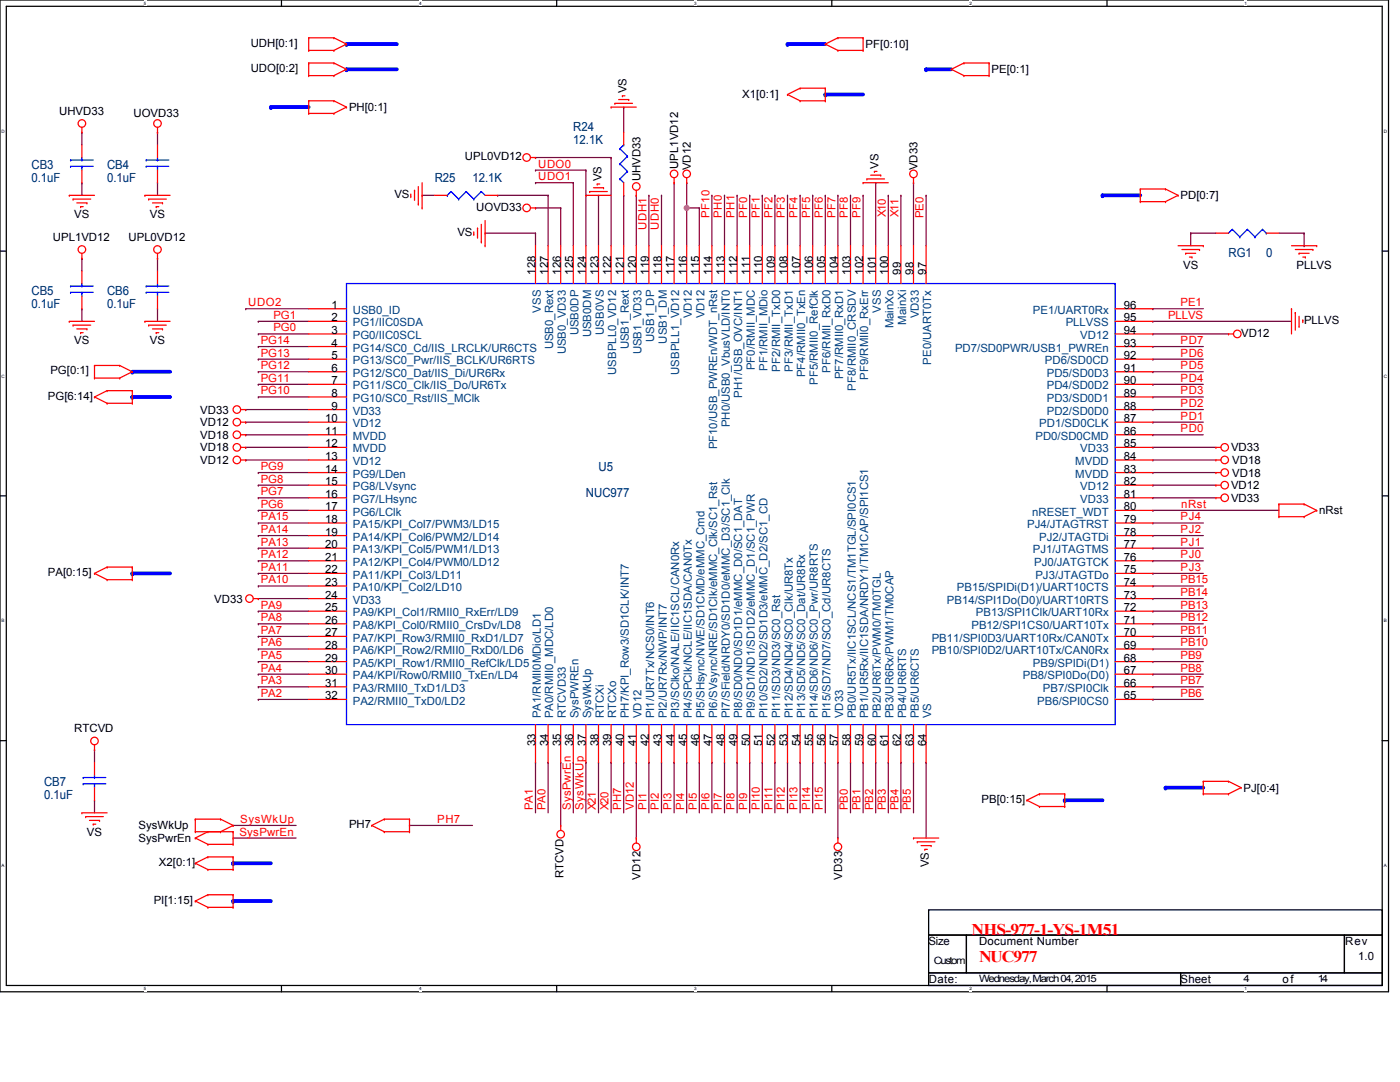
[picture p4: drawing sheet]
<svg xmlns="http://www.w3.org/2000/svg" width="279mm" height="216mm" viewBox="0 0 279 216" stroke-linecap="round" stroke-linejoin="round" font-family="sans-serif">
<path d="M0 0h277.1v197.9h-277.1zM1.3 1.3h274.5v195.3h-274.5z" fill="none" stroke="#000" stroke-width=".25"/>
<g fill="#fff">
<path d="M28.7 .1h.5v1h-.5z"/>
<path d="M28.7 196.8h.5v1h-.5z"/>
</g>
<path d="M56.2 0v1.3M56.2 196.6v1.3" fill="none" stroke="#000" stroke-width=".25"/>
<g fill="#fff">
<path d="M83.6 .1h.5v1h-.5z"/>
<path d="M83.6 196.8h.5v1h-.5z"/>
</g>
<path d="M111.1 0v1.3M111.1 196.6v1.3" fill="none" stroke="#000" stroke-width=".25"/>
<g fill="#fff">
<path d="M138.6 .1h.5v1h-.5z"/>
<path d="M138.6 196.8h.5v1h-.5z"/>
</g>
<path d="M166 0v1.3M166 196.6v1.3" fill="none" stroke="#000" stroke-width=".25"/>
<g fill="#fff">
<path d="M193.5 .1h.5v1h-.5z"/>
<path d="M193.5 196.8h.5v1h-.5z"/>
</g>
<path d="M220.9 0v1.3M220.9 196.6v1.3" fill="none" stroke="#000" stroke-width=".25"/>
<g fill="#fff">
<path d="M248.4 .1h.5v1h-.5z"/>
<path d="M248.4 196.8h.5v1h-.5z"/>
<path d="M.3 25.7h.7v1h-.7z"/>
<path d="M276.2 25.7h.6v1h-.6z"/>
<path d="M.3 74.5h.7v1h-.7z"/>
<path d="M276.2 74.5h.6v1h-.6z"/>
</g>
<path d="M0 50.1h1.3M275.8 50.1h1.3" fill="none" stroke="#000" stroke-width=".25"/>
<g fill="#fff">
<path d="M.3 123.4h.6v1h-.6z"/>
<path d="M276.2 123.4h.6v1h-.6z"/>
</g>
<path d="M0 98.9h1.3M275.8 98.9h1.3" fill="none" stroke="#000" stroke-width=".25"/>
<g fill="#fff">
<path d="M.3 172.2h.6v1h-.6z"/>
<path d="M276.2 172.2h.6v1h-.6z"/>
</g>
<path d="M0 147.8h1.3M275.8 147.8h1.3" fill="none" stroke="#000" stroke-width=".25"/>
<path d="M220 39h7.6" fill="none" stroke="#00f" stroke-width=".75"/>
<circle cx="220" cy="39" r=".37" fill="#00f"/>
<path d="M184.8 13.8h5.1" fill="none" stroke="#00f" stroke-width=".75"/>
<circle cx="184.8" cy="13.8" r=".37" fill="#00f"/>
<path d="M157.2 8.8h7.5" fill="none" stroke="#00f" stroke-width=".75"/>
<circle cx="157.2" cy="8.8" r=".37" fill="#00f"/>
<path d="M54.1 21.4h7.5" fill="none" stroke="#00f" stroke-width=".75"/>
<circle cx="54.1" cy="21.4" r=".37" fill="#00f"/>
<path d="M164.7 18.9h7.6" fill="none" stroke="#00f" stroke-width=".75"/>
<circle cx="164.7" cy="18.9" r=".37" fill="#00f"/>
<path d="M124.5 21.4h.1M124.5 21.4v5" fill="none" stroke="#800040" stroke-width=".25"/>
<path d="M69.2 8.8h10" fill="none" stroke="#00f" stroke-width=".75"/>
<circle cx="69.2" cy="8.8" r=".37" fill="#00f"/>
<path d="M69.2 13.8h10" fill="none" stroke="#00f" stroke-width=".75"/>
<circle cx="69.2" cy="13.8" r=".37" fill="#00f"/>
<path d="M46.5 172.3h7.6" fill="none" stroke="#00f" stroke-width=".75"/>
<circle cx="46.5" cy="172.3" r=".37" fill="#00f"/>
<path d="M46.5 179.8h7.6" fill="none" stroke="#00f" stroke-width=".75"/>
<circle cx="46.5" cy="179.8" r=".37" fill="#00f"/>
<path d="M212.5 159.7h7.5" fill="none" stroke="#00f" stroke-width=".75"/>
<circle cx="212.5" cy="159.7" r=".37" fill="#00f"/>
<path d="M232.6 157.2h7.5" fill="none" stroke="#00f" stroke-width=".75"/>
<circle cx="232.6" cy="157.2" r=".37" fill="#00f"/>
<path d="M26.4 74.2h7.5" fill="none" stroke="#00f" stroke-width=".75"/>
<circle cx="26.4" cy="74.2" r=".37" fill="#00f"/>
<path d="M26.4 79.2h7.5" fill="none" stroke="#00f" stroke-width=".75"/>
<circle cx="26.4" cy="79.2" r=".37" fill="#00f"/>
<path d="M26.4 114.4h7.5" fill="none" stroke="#00f" stroke-width=".75"/>
<circle cx="26.4" cy="114.4" r=".37" fill="#00f"/>
<g fill="none" stroke="#800040" stroke-width=".25">
<path d="M16.3 36.5h.1M16.3 26.4h.1M16.3 26.4v2.5M16.3 36.5v2.5M31.4 36.5h.1M31.4 26.4h.1M31.4 26.4v2.5M31.4 36.5v2.5M84.2 39h.1M84.2 39h2.6M99.3 39h.1M99.3 39h10.1"/>
<path d="M106.9 33.9h.1M106.9 36.5h.1M106.9 31.4h.1M106.9 33.9h10M106.9 36.5h7.5M106.9 31.4h15.1M109.4 39h.1M109.4 39v10M114.4 36.5h.1M114.4 36.5v12.5M116.9 33.9h.1M116.9 33.9v15.1"/>
<path d="M119.4 39h.1M119.4 39v10M122 31.4h.1M122 31.4v17.6M124.5 39h.1M124.5 39v10M127 39h.1M127 39v10M129.5 39h.1M129.5 39v10M132 39h.1M132 39v10"/>
<path d="M134.5 36.5h.1M134.5 36.5v12.5M137 36.5h.1M137 36.5v12.5M142.1 39h.1M142.1 39v10M144.6 39h.1M144.6 39v10M147.1 39h.1M147.1 39v10M149.6 39h.1M149.6 39v10"/>
<path d="M152.1 39h.1M152.1 39v10M154.6 39h.1M154.6 39v10M157.2 39h.1M157.2 39v10M159.7 39h.1M159.7 39v10M162.2 39h.1M162.2 39v10M164.7 39h.1M164.7 39v10"/>
<path d="M167.2 39h.1M167.2 39v10M169.7 39h.1M169.7 39v10M172.3 39h.1M172.3 39v10M174.8 36.5h.1M174.8 36.5v12.5M177.3 39h.1M177.3 39v10M179.8 39h.1M179.8 39v10"/>
<path d="M182.3 36.5h.1M182.3 36.5v12.5M184.8 39h.1M184.8 39v10M16.3 51.5h.1M16.3 51.5v2.6M31.4 51.5h.1M31.4 51.5v2.6M96.8 46.5h.1M96.8 46.5h10.1M106.9 41.5h.1M106.9 46.5h.1"/>
<path d="M106.9 41.5h5M106.9 46.5v2.5M111.9 41.5h.1M111.9 41.5v7.5M137 41.5h.1M137 41.5h2.6M139.6 41.5h.1M139.6 41.5v7.5M237.6 46.5h.1M237.6 46.5h5.1M237.6 46.5v2.5M255.2 46.5h5.1"/>
<path d="M260.3 46.5h.1M260.3 49h.1M260.3 46.5v2.5M16.3 61.6h.1M16.3 61.6v2.5M31.4 61.6h.1M31.4 61.6v2.5M49 61.6h.1M49 61.6h12.6M51.5 76.7h.1M51.5 71.7h.1M51.5 74.2h.1"/>
<path d="M51.5 64.1h.1M51.5 79.2h.1M51.5 66.6h.1M51.5 69.2h.1M51.5 76.7h10.1M51.5 71.7h10.1M51.5 66.6h10.1M51.5 64.1h10.1M51.5 74.2h10.1M51.5 69.2h10.1M51.5 79.2h10.1M230.1 76.7h.1"/>
<path d="M230.1 61.6h.1M230.1 71.7h.1M230.1 66.6h.1M230.1 64.1h.1M230.1 74.2h.1M230.1 69.2h.1M230.1 79.2h.1M230.1 76.7h10M230.1 61.6h10M230.1 71.7h10M230.1 66.6h15.1M230.1 64.1h27.6"/>
<path d="M230.1 74.2h10M230.1 69.2h10M230.1 79.2h10M49 84.2h.1M49 86.8h.1M49 89.3h.1M49 91.8h.1M49 81.7h.1M49 86.8h12.6M49 84.2h12.6M49 89.3h12.6M49 81.7h12.6"/>
<path d="M49 91.8h12.6M51.5 94.3h.1M51.5 99.3h.1M51.5 96.8h.1M51.5 94.3h10.1M51.5 96.8h10.1M51.5 99.3h10.1M230.1 96.8h.1M230.1 99.3h.1M230.1 94.3h.1M230.1 86.8h.1M230.1 84.2h.1"/>
<path d="M230.1 89.3h.1M230.1 81.7h.1M230.1 91.8h.1M230.1 94.3h12.6M230.1 96.8h12.6M230.1 99.3h12.6M230.1 86.8h10M230.1 84.2h10M230.1 89.3h12.6M230.1 81.7h10M230.1 91.8h12.6M51.5 109.4h.1"/>
<path d="M51.5 119.4h.1M51.5 114.4h.1M51.5 101.8h.1M51.5 104.4h.1M51.5 116.9h.1M51.5 111.9h.1M51.5 106.9h.1M51.5 109.4h10.1M51.5 114.4h10.1M51.5 106.9h10.1M51.5 119.4h10.1M51.5 101.8h10.1"/>
<path d="M51.5 104.4h10.1M51.5 111.9h10.1M51.5 116.9h10.1M230.1 114.4h.1M230.1 106.9h.1M230.1 119.4h.1M230.1 104.4h.1M230.1 111.9h.1M230.1 109.4h.1M230.1 116.9h.1M230.1 101.8h.1M230.1 109.4h10"/>
<path d="M230.1 114.4h10M230.1 106.9h10M230.1 119.4h10M230.1 101.8h25.1M230.1 104.4h10M230.1 111.9h10M230.1 116.9h10M51.5 139.6h.1M51.5 129.5h.1M51.5 134.5h.1M51.5 127h.1M51.5 132h.1"/>
<path d="M51.5 137h.1M51.5 124.5h.1M51.5 122h.1M51.5 139.6h10.1M51.5 124.5h10.1M51.5 122h10.1M51.5 129.5h10.1M51.5 134.5h10.1M51.5 137h10.1M51.5 132h10.1M51.5 127h10.1M230.1 124.5h.1"/>
<path d="M230.1 122h.1M230.1 139.6h.1M230.1 137h.1M230.1 132h.1M230.1 129.5h.1M230.1 134.5h.1M230.1 127h.1M230.1 139.6h10M230.1 124.5h10M230.1 122h10M230.1 129.5h10M230.1 134.5h10"/>
<path d="M230.1 137h10M230.1 132h10M230.1 127h10M18.9 149.6h.1M18.9 159.7h.1M18.9 149.6v2.5M18.9 159.7v2.5M106.9 152.1h.1M106.9 152.1v10.1M109.4 152.1h.1M109.4 152.1v10.1M111.9 152.1h.1"/>
<path d="M111.9 152.1v12.6M114.4 152.1h.1M114.4 152.1v10.1M116.9 152.1h.1M116.9 152.1v10.1M119.4 152.1h.1M119.4 152.1v10.1M122 152.1h.1M122 152.1v10.1M124.5 152.1h.1M124.5 152.1v10.1M127 152.1h.1"/>
<path d="M127 152.1v15.1M129.5 152.1h.1M129.5 152.1v10.1M132 152.1h.1M132 152.1v10.1M134.5 152.1h.1M134.5 152.1v10.1M137 152.1h.1M137 152.1v10.1M139.6 152.1h.1M139.6 152.1v10.1M142.1 152.1h.1"/>
<path d="M142.1 152.1v10.1M144.6 152.1h.1M144.6 152.1v10.1M147.1 152.1h.1M147.1 152.1v10.1M149.6 152.1h.1M149.6 152.1v10.1M152.1 152.1h.1M152.1 152.1v10.1M154.6 152.1h.1M154.6 152.1v10.1M157.2 152.1h.1"/>
<path d="M157.2 152.1v10.1M159.7 152.1h.1M159.7 152.1v10.1M162.2 152.1h.1M162.2 152.1v10.1M164.7 152.1h.1M164.7 152.1v10.1M167.2 152.1h.1M167.2 152.1v15.1M169.7 152.1h.1M169.7 152.1v10.1M172.3 152.1h.1"/>
<path d="M172.3 152.1v10.1M174.8 152.1h.1M174.8 152.1v10.1M177.3 152.1h.1M177.3 152.1v10.1M179.8 152.1h.1M179.8 152.1v10.1M182.3 152.1h.1M182.3 152.1v10.1M184.8 152.1h.1M184.8 152.1v15.1M46.5 167.2h.1"/>
<path d="M46.5 164.7h.1M46.5 167.2h12.6M46.5 164.7h12.6M81.7 164.7h.1M81.7 164.7h12.6"/>
</g>
<g fill="none" stroke="#f00" stroke-width=".25">
<path d="M61.6 7.5h.1M61.6 10.1h.1M61.6 12.6h.1M61.6 15.1h.1M61.6 7.5v2.6M61.6 12.6v2.5M61.6 12.6h5M61.6 15.1h5M61.6 7.5h5M61.6 10.1h5M66.6 10.1h.1M66.6 7.5h.1"/>
<path d="M66.6 15.1h.1M66.6 12.6h.1M66.6 7.5l2.6 1.3M66.6 12.6l2.6 1.2M69.2 8.8h.1M69.2 13.8h.1M69.2 8.8l-2.6 1.3M69.2 13.8l-2.6 1.3M123.5 19.9h2M124.2 19.1h.1M124.2 19.1h.5M125.5 19.9h.1"/>
<path d="M157.2 18.9h.1M157.2 18.9l2.5 1.2M159.7 17.6h.1M159.7 17.6h5M159.7 17.6l-2.5 1.3M164.7 8.8h.1M164.7 17.6h.1M164.7 8.8l2.5 1.3M164.7 17.6v2.5M167.2 7.5h.1M167.2 10.1h.1M167.2 7.5l-2.5 1.3"/>
<path d="M167.2 7.5h5.1M167.2 10.1h5.1M172.3 7.5h.1M172.3 10.1h.1M172.3 7.5v2.6M189.9 13.8h.1M189.9 13.8l2.5 1.3M192.4 12.6h.1M192.4 15.1h.1M192.4 12.6l-2.5 1.2M192.4 12.6h5M192.4 15.1h5"/>
<path d="M197.4 12.6h.1M197.4 15.1h.1M197.4 12.6v2.5M13.8 39h.1M13.8 39h5.1M14.6 39.7h.1M14.6 39.7h3.5M16.3 26.4h.1M16.3 25.4v1M16.3 28.9v2.5M16.3 33.9v2.6M28.9 39h.1"/>
<path d="M28.9 39h5M29.7 39.7h.1M29.7 39.7h3.5M31.4 26.4h.1M31.4 25.4v1M31.4 28.9v2.5M31.4 33.9v2.6M61.6 20.1h.1M61.6 22.6h.1M61.6 20.1h5M61.6 20.1v2.5M61.6 22.6h5"/>
<path d="M66.6 20.1h.1M66.6 22.6h.1M66.6 20.1l2.6 1.3M69.2 21.4h.1M69.2 21.4l-2.6 1.2M82 39.2h.1M82 38.7v.5M82.7 38h.1M82.7 38v2M83.5 37.2v3.5M84.2 36.5v5M86.8 39h2.5"/>
<path d="M96.8 39h2.5M105.9 31.4h1M106.9 31.4h.1M116.9 39h.1M116.9 39h5.1M117.7 38.2h.1M117.7 38.2h3.5M118.4 37.5h2M119.2 36.7h.1M119.2 36.7h.5M120.4 37.5h.1M122 21.4h.1"/>
<path d="M122 21.4h5M122.7 20.6h.1M122.7 20.6h3.5M124.5 26.4v2.5M124.5 36.5v2.5M127 39h.1M127 38v1M134.5 36.5h.1M134.5 35.5v1M137 36.5h.1M137 35.5v1M159.7 20.1h.1"/>
<path d="M159.7 20.1h5M164.7 20.1h.1M172.3 36.5h.1M172.3 36.5h5M173 35.7h.1M173 35.7h3.5M173.8 35h2M174.5 34.2h.1M174.5 34.2h.5M175.8 35h.1M182.3 36.5h.1M182.3 35.5v1"/>
<path d="M227.6 37.7h.1M227.6 37.7h5M227.6 37.7v2.5M232.6 37.7h.1M232.6 37.7l2.5 1.3M235.1 39h.1M235.1 39l-2.5 1.2M15.3 40.5h2M16.1 41.2h.1M16.1 41.2h.5M16.3 51.5h.1M16.3 50.5v1"/>
<path d="M16.3 54.1v2.5M16.3 59.1v2.5M17.3 40.5h.1M30.4 40.5h2M31.2 41.2h.1M31.2 41.2h.5M31.4 51.5h.1M31.4 50.5v1M31.4 54.1v2.5M31.4 59.1v2.5M32.4 40.5h.1M83.5 40.7h.1"/>
<path d="M84.2 41.5h.1M94.6 46.8h.1M94.6 46.3v.5M95.3 45.5h.1M95.3 45.5v2M96.1 48.3h.1M96.1 44.8v3.5M96.8 49h.1M96.8 44v5M105.9 41.5h1M106.9 41.5h.1M106.9 49v7.6"/>
<path d="M109.4 49v7.6M111.9 49v7.6M114.4 49v7.6M116.9 49v7.6M119.4 49v7.6M122 49v7.6M124.5 49v7.6M127 49v7.6M129.5 49v7.6M132 49v7.6M134.5 49v7.6M137 49v7.6"/>
<path d="M139.6 49v7.6M142.1 49v7.6M144.6 49v7.6M147.1 49v7.6M149.6 49v7.6M152.1 49v7.6M154.6 49v7.6M157.2 49v7.6M159.7 49v7.6M162.2 49v7.6M164.7 49v7.6M167.2 49v7.6"/>
<path d="M169.7 49v7.6M172.3 49v7.6M174.8 49v7.6M177.3 49v7.6M179.8 49v7.6M182.3 49v7.6M184.8 49v7.6M227.6 40.2h.1M227.6 40.2h5M232.6 40.2h.1M235.1 49h5M235.9 49.8h3.5"/>
<path d="M236.6 50.5h.1M236.6 50.5h2M237.4 51.3h.5M237.9 51.3h.1M239.4 49.8h.1M240.1 49h.1M242.7 46.5h2.5M252.7 46.5h2.5M257.7 49h5.1M258.5 49.8h3.5M259.3 50.5h.1M259.3 50.5h2"/>
<path d="M260 51.3h.5M260.5 51.3h.1M262 49.8h.1M262.8 49h.1M13.8 64.1h.1M13.8 64.1h5.1M14.6 64.9h.1M14.6 64.9h3.5M15.3 65.6h2M16.1 66.4h.1M16.1 66.4h.5M17.3 65.6h.1"/>
<path d="M18.9 75.4h.1M18.9 72.9h.1M18.9 79.2h.1M18.9 72.9h5M18.9 75.4h5M18.9 72.9v2.5M18.9 79.2l2.5 1.3M21.4 78h.1M21.4 78l-2.5 1.2M21.4 78h5M23.9 72.9h.1M23.9 75.4h.1"/>
<path d="M23.9 72.9l2.5 1.3M26.4 74.2h.1M26.4 78h.1M26.4 74.2l-2.5 1.2M26.4 78v2.5M28.9 64.1h.1M28.9 64.1h5M29.7 64.9h.1M29.7 64.9h3.5M30.4 65.6h2M31.2 66.4h.1M31.2 66.4h.5"/>
<path d="M32.4 65.6h.1M61.6 64.1h7.6M61.6 66.6h7.6M61.6 61.6h7.6M61.6 69.2h7.6M61.6 71.7h7.6M61.6 74.2h7.6M61.6 76.7h7.6M61.6 79.2h7.6M222.5 64.1h7.6M222.5 66.6h7.6M222.5 61.6h7.6"/>
<path d="M222.5 69.2h7.6M222.5 71.7h7.6M222.5 74.2h7.6M222.5 76.7h7.6M222.5 79.2h7.6M245.2 66.6h.1M245.2 66.6h1M257.7 61.6h.1M257.7 61.6v5M258.5 62.4h.1M258.5 62.4v3.5M259.3 65.1h.1"/>
<path d="M259.3 63.1v2M260 63.9h.1M260 63.9v.5M21.4 80.5h.1M21.4 80.5h5M26.4 80.5h.1M48 89.3h1M48 84.2h1M48 86.8h1M48 91.8h1M48 81.7h1M49 84.2h.1"/>
<path d="M49 86.8h.1M49 89.3h.1M49 81.7h.1M49 91.8h.1M61.6 89.3h7.6M61.6 84.2h7.6M61.6 86.8h7.6M61.6 91.8h7.6M61.6 94.3h7.6M61.6 99.3h7.6M61.6 81.7h7.6M61.6 96.8h7.6"/>
<path d="M222.5 89.3h7.6M222.5 84.2h7.6M222.5 86.8h7.6M222.5 91.8h7.6M222.5 94.3h7.6M222.5 99.3h7.6M222.5 81.7h7.6M222.5 96.8h7.6M242.7 89.3h.1M242.7 91.8h.1M242.7 94.3h.1M242.7 99.3h.1"/>
<path d="M242.7 96.8h.1M242.7 89.3h1M242.7 91.8h1M242.7 94.3h1M242.7 99.3h1M242.7 96.8h1M18.9 114.4h.1M18.9 114.4l2.5 1.3M21.4 115.7h.1M21.4 113.2h.1M21.4 115.7h5M21.4 113.2l-2.5 1.2"/>
<path d="M21.4 113.2h5M26.4 113.2h.1M26.4 115.7h.1M26.4 113.2v2.5M50.5 119.4h1M51.5 119.4h.1M61.6 119.4h7.6M61.6 101.8h7.6M61.6 104.4h7.6M61.6 106.9h7.6M61.6 109.4h7.6M61.6 111.9h7.6"/>
<path d="M61.6 114.4h7.6M61.6 116.9h7.6M222.5 119.4h7.6M222.5 101.8h7.6M222.5 104.4h7.6M222.5 106.9h7.6M222.5 109.4h7.6M222.5 111.9h7.6M222.5 114.4h7.6M222.5 116.9h7.6M255.2 100.6h.1M255.2 103.1h.1"/>
<path d="M255.2 100.6h5.1M255.2 100.6v2.5M255.2 103.1h5.1M260.3 100.6h.1M260.3 103.1h.1M260.3 100.6l2.5 1.2M262.8 101.8h.1M262.8 101.8l-2.5 1.3M61.6 122h7.6M61.6 124.5h7.6M61.6 127h7.6M61.6 129.5h7.6"/>
<path d="M61.6 132h7.6M61.6 134.5h7.6M61.6 137h7.6M61.6 139.6h7.6M222.5 122h7.6M222.5 124.5h7.6M222.5 127h7.6M222.5 129.5h7.6M222.5 132h7.6M222.5 134.5h7.6M222.5 137h7.6M222.5 139.6h7.6"/>
<path d="M18.9 149.6h.1M18.9 148.6v1M18.9 152.1v2.5M18.9 157.2v2.5M106.9 144.6v7.5M109.4 144.6v7.5M111.9 144.6v7.5M114.4 144.6v7.5M116.9 144.6v7.5M119.4 144.6v7.5M122 144.6v7.5M124.5 144.6v7.5"/>
<path d="M127 144.6v7.5M129.5 144.6v7.5M132 144.6v7.5M134.5 144.6v7.5M137 144.6v7.5M139.6 144.6v7.5M142.1 144.6v7.5M144.6 144.6v7.5M147.1 144.6v7.5M149.6 144.6v7.5M152.1 144.6v7.5M154.6 144.6v7.5"/>
<path d="M157.2 144.6v7.5M159.7 144.6v7.5M162.2 144.6v7.5M164.7 144.6v7.5M167.2 144.6v7.5M169.7 144.6v7.5M172.3 144.6v7.5M174.8 144.6v7.5M177.3 144.6v7.5M179.8 144.6v7.5M182.3 144.6v7.5M184.8 144.6v7.5"/>
<path d="M204.9 159.7h.1M204.9 159.7l2.6 1.2M207.5 158.4h.1M207.5 158.4h5M207.5 158.4l-2.6 1.3M212.5 158.4h.1M212.5 158.4v2.5M240.1 155.9h.1M240.1 158.4h.1M240.1 158.4h5.1M240.1 155.9h5.1M240.1 155.9v2.5"/>
<path d="M245.2 155.9h.1M245.2 158.4h.1M245.2 155.9l2.5 1.3M247.7 157.2h.1M247.7 157.2l-2.5 1.2M16.3 162.2h.1M16.3 162.2h5.1M17.1 162.9h.1M17.1 162.9h3.5M17.9 163.7h2M18.6 164.5h.1M18.6 164.5h.5"/>
<path d="M19.9 163.7h.1M39 172.3h.1M39 179.8h.1M39 163.4h.1M39 166h.1M39 167.2h.1M39 172.3l2.5 1.2M39 179.8l2.5 1.3M39 163.4h5M39 163.4v2.6M39 166h7.5M39 167.2l2.5 1.3"/>
<path d="M41.5 173.5h.1M41.5 171h.1M41.5 178.5h.1M41.5 166h.1M41.5 168.5h.1M41.5 173.5h5M41.5 171l-2.5 1.3M41.5 171h5M41.5 178.5l-2.5 1.3M41.5 178.5h5M41.5 166l-2.5 1.2M41.5 168.5h5"/>
<path d="M44 163.4h.1M44 166h.1M44 163.4l2.5 1.3M46.5 171h.1M46.5 173.5h.1M46.5 178.5h.1M46.5 164.7h.1M46.5 168.5h.1M46.5 166h.1M46.5 166v2.5M46.5 171v2.5M46.5 178.5v2.6"/>
<path d="M46.5 164.7l-2.5 1.3M74.2 164.7h.1M74.2 164.7l2.5 1.3M76.7 166h.1M76.7 163.4h.1M76.7 163.4h5M76.7 166h5M76.7 163.4l-2.5 1.3M81.7 163.4h.1M81.7 166h.1M81.7 163.4v2.6M111.9 164.7h.1"/>
<path d="M111.9 164.7v1M127 167.2h.1M127 167.2v1M167.2 167.2h.1M167.2 167.2v1M182.3 167.2h.1M182.3 167.2h5M183.1 168h.1M183.1 168h3.5M183.8 168.7h2M184.6 169.5h.1M184.6 169.5h.5"/>
<path d="M185.8 168.7h.1M207.5 160.9h.1M207.5 160.9h5M212.5 160.9h.1M41.5 181.1h.1M41.5 181.1h5M46.5 181.1h.1"/>
<circle cx="16.3" cy="24.6" r=".75"/>
<circle cx="31.4" cy="24.6" r=".75"/>
<circle cx="105.1" cy="31.4" r=".75"/>
<circle cx="127" cy="37.2" r=".75"/>
<circle cx="134.5" cy="34.7" r=".75"/>
<circle cx="137" cy="34.7" r=".75"/>
<circle cx="182.3" cy="34.7" r=".75"/>
<circle cx="16.3" cy="49.8" r=".75"/>
<circle cx="31.4" cy="49.8" r=".75"/>
<circle cx="105.1" cy="41.5" r=".75"/>
<circle cx="246.9" cy="66.6" r=".75"/>
<circle cx="47.3" cy="81.7" r=".75"/>
<circle cx="47.3" cy="84.2" r=".75"/>
<circle cx="47.3" cy="91.8" r=".75"/>
<circle cx="47.3" cy="86.7" r=".75"/>
<circle cx="47.3" cy="89.3" r=".75"/>
<circle cx="244.4" cy="94.3" r=".75"/>
<circle cx="244.4" cy="96.8" r=".75"/>
<circle cx="244.4" cy="91.8" r=".75"/>
<circle cx="244.4" cy="99.3" r=".75"/>
<circle cx="244.4" cy="89.3" r=".75"/>
<circle cx="49.8" cy="119.4" r=".75"/>
<circle cx="18.9" cy="147.9" r=".75"/>
<circle cx="111.9" cy="166.5" r=".75"/>
<circle cx="127" cy="169" r=".75"/>
<circle cx="167.2" cy="169" r=".75"/>
</g>
<path d="M185.3 181.6h90.6v5h-90.6zM185.3 186.6h7.6v7.5h-7.6zM185.3 194.1h50.3v2.5h-50.3zM192.9 186.6h75.4v7.5h-75.4zM235.6 194.1h40.3v2.5h-40.3zM268.3 186.6h7.6v7.5h-7.6z" fill="none" stroke="#000" stroke-width=".25"/>
<g fill="none" stroke="#00f" stroke-width=".25">
<path d="M14.1 33.2h.1M14.1 31.9h.1M14.1 33.2h4.5M14.1 31.9h4.5M16.3 31.9h.1M16.3 33.2h.1M16.3 31.4v.5M16.3 33.2v.7M29.2 33.2h.1M29.2 31.9h.1M29.2 33.2h4.5M29.2 31.9h4.5"/>
<path d="M31.4 31.9h.1M31.4 33.2h.1M31.4 31.4v.5M31.4 33.2v.7M89.3 39h.1M90 38.2h.1M90 38.2l1.5 1.5M90 38.2l-.7 .8M91.5 39.7h.1M93 38.2h.1M93 38.2l1.6 1.5M93 38.2l-1.5 1.5"/>
<path d="M94.6 39.7h.1M96.1 38.2h.1M96.1 38.2l.7 .8M96.1 38.2l-1.5 1.5M123.7 35.7h.1M123.7 32.7h.1M123.7 29.7h.1M123.7 35.7l.8 .8M123.7 32.7l1.5 1.5M123.7 29.7l1.5 1.5M124.5 28.9h.1M124.5 28.9l-.8 .8"/>
<path d="M125.2 34.2h.1M125.2 31.2h.1M125.2 34.2l-1.5 1.5M125.2 31.2l-1.5 1.5M14.1 58.3h.1M14.1 57.1h.1M14.1 58.3h4.5M14.1 57.1h4.5M16.3 57.1h.1M16.3 58.3h.1M16.3 56.6v.5M16.3 58.3v.8"/>
<path d="M29.2 58.3h.1M29.2 57.1h.1M29.2 58.3h4.5M29.2 57.1h4.5M31.4 57.1h.1M31.4 58.3h.1M31.4 56.6v.5M31.4 58.3v.8M69.2 56.6h153.3v88h-153.3zM245.9 45.8h.1M245.9 45.8l-.7 .7M245.9 45.8l1.5 1.5"/>
<path d="M247.4 47.3h.1M248.9 45.8h.1M248.9 45.8l-1.5 1.5M248.9 45.8l1.6 1.5M250.5 47.3h.1M252 45.8h.1M252 45.8l-1.5 1.5M252 45.8l.7 .7M252.7 46.5h.1M16.6 156.4h.1M16.6 155.1h.1M16.6 156.4h4.5"/>
<path d="M16.6 155.1h4.5M18.9 155.1h.1M18.9 156.4h.1M18.9 154.6v.5M18.9 156.4v.8"/>
</g>
<circle cx="137" cy="41.5" r=".5" fill="#f0f"/>
<circle cx="137" cy="41.5" r=".5" fill="none" stroke="#f0f" stroke-width=".25"/>
<g font-size="3.3" fill="#f00">
<text x="193.9" y="186.5">NHS-977-1-YS-1M51</text>
<text x="195.4" y="192">NUC977</text>
</g>
<g font-size="2.5" fill="#000080">
<text x="114.4" y="26.2">R24</text>
<text x="114.4" y="28.7">12.1K</text>
<text x="6.3" y="33.7">CB3</text>
<text x="21.4" y="33.7">CB4</text>
<text x="6.3" y="36.2">0.1uF</text>
<text x="21.4" y="36.2">0.1uF</text>
<text x="86.8" y="36.2">R25</text>
<text x="94.3" y="36.2">12.1K</text>
<text x="245.2" y="51.3">RG1</text>
<text x="252.7" y="51.3">0</text>
<text x="6.3" y="58.9">CB5</text>
<text x="21.4" y="58.9">CB6</text>
<text x="6.3" y="61.4">0.1uF</text>
<text x="21.4" y="61.4">0.1uF</text>
<text x="119.4" y="94.1">U5</text>
<text x="116.9" y="99.1">NUC977</text>
<text x="8.8" y="156.9">CB7</text>
<text x="8.8" y="159.4">0.1uF</text>
</g>
<g font-size="2.3">
<text x="50" y="9.3">UDH[0:1]</text>
<text x="172.8" y="9.6">PF[0:10]</text>
<text x="50" y="14.4">UDO[0:2]</text>
<text x="197.9" y="14.6">PE[0:1]</text>
<text x="11.8" y="22.9">UHVD33</text>
<text x="26.7" y="23.4">UOVD33</text>
<text x="69.7" y="22.2">PH[0:1]</text>
<text x="125" y="18.6" transform="rotate(-90 125 18.6)">VS</text>
<text x="148.1" y="19.6">X1[0:1]</text>
<text x="92.8" y="32">UPL0VD12</text>
<text x="135.4" y="33.7" transform="rotate(-90 135.4 33.7)">UPL1VD12</text>
<text x="137.9" y="33.9" transform="rotate(-90 137.9 33.9)">VD12</text>
<text x="175.3" y="33.7" transform="rotate(-90 175.3 33.7)">VS</text>
<text x="183.1" y="33.9" transform="rotate(-90 183.1 33.9)">VD33</text>
<text x="78.7" y="39.5">VS</text>
<text x="120" y="36.2" transform="rotate(-90 120 36.2)">VS</text>
<text x="127.8" y="36.2" transform="rotate(-90 127.8 36.2)">UHVD33</text>
<text x="235.6" y="39.8">PD[0:7]</text>
<text x="14.8" y="43.5">VS</text>
<text x="29.9" y="43.5">VS</text>
<text x="91.3" y="47.1">VS</text>
<text x="95.1" y="42">UOVD33</text>
<text x="10.6" y="48.1">UPL1VD12</text>
<text x="25.6" y="48.1">UPL0VD12</text>
<text x="236.1" y="53.6">VS</text>
<text x="258.7" y="53.6">PLLVS</text>
<text x="106.9" y="54.8" transform="rotate(-90 106.9 54.8)">128</text>
<text x="109.4" y="54.8" transform="rotate(-90 109.4 54.8)">127</text>
<text x="111.9" y="54.8" transform="rotate(-90 111.9 54.8)">126</text>
<text x="114.4" y="54.8" transform="rotate(-90 114.4 54.8)">125</text>
<text x="116.9" y="54.8" transform="rotate(-90 116.9 54.8)">124</text>
<text x="119.4" y="54.8" transform="rotate(-90 119.4 54.8)">123</text>
<text x="122" y="54.8" transform="rotate(-90 122 54.8)">122</text>
<text x="124.5" y="54.8" transform="rotate(-90 124.5 54.8)">121</text>
<text x="127" y="54.8" transform="rotate(-90 127 54.8)">120</text>
<text x="129.5" y="54.8" transform="rotate(-90 129.5 54.8)">119</text>
<text x="132" y="54.8" transform="rotate(-90 132 54.8)">118</text>
<text x="134.5" y="54.8" transform="rotate(-90 134.5 54.8)">117</text>
<text x="137" y="54.8" transform="rotate(-90 137 54.8)">116</text>
<text x="139.6" y="54.8" transform="rotate(-90 139.6 54.8)">115</text>
<text x="142.1" y="54.8" transform="rotate(-90 142.1 54.8)">114</text>
<text x="144.6" y="54.8" transform="rotate(-90 144.6 54.8)">113</text>
<text x="147.1" y="54.8" transform="rotate(-90 147.1 54.8)">112</text>
<text x="149.6" y="54.8" transform="rotate(-90 149.6 54.8)">111</text>
<text x="152.1" y="54.8" transform="rotate(-90 152.1 54.8)">110</text>
<text x="154.6" y="54.8" transform="rotate(-90 154.6 54.8)">109</text>
<text x="157.2" y="54.8" transform="rotate(-90 157.2 54.8)">108</text>
<text x="159.7" y="54.8" transform="rotate(-90 159.7 54.8)">107</text>
<text x="162.2" y="54.8" transform="rotate(-90 162.2 54.8)">106</text>
<text x="164.7" y="54.8" transform="rotate(-90 164.7 54.8)">105</text>
<text x="167.2" y="54.8" transform="rotate(-90 167.2 54.8)">104</text>
<text x="169.7" y="54.8" transform="rotate(-90 169.7 54.8)">103</text>
<text x="172.2" y="54.8" transform="rotate(-90 172.2 54.8)">102</text>
<text x="174.8" y="54.8" transform="rotate(-90 174.8 54.8)">101</text>
<text x="177.3" y="54.8" transform="rotate(-90 177.3 54.8)">100</text>
<text x="179.8" y="54.8" transform="rotate(-90 179.8 54.8)">99</text>
<text x="182.3" y="54.8" transform="rotate(-90 182.3 54.8)">98</text>
<text x="184.8" y="54.8" transform="rotate(-90 184.8 54.8)">97</text>
<text x="66.1" y="61.6">1</text>
<text x="66.1" y="64.1">2</text>
<text x="224.3" y="61.6">96</text>
<text x="224.3" y="64.1">95</text>
<text x="260.3" y="64.7">PLLVS</text>
<text x="14.8" y="68.7">VS</text>
<text x="29.9" y="68.7">VS</text>
<text x="66.1" y="66.6">3</text>
<text x="66.1" y="69.1">4</text>
<text x="66.1" y="71.7">5</text>
<text x="224.3" y="66.6">94</text>
<text x="224.3" y="69.1">93</text>
<text x="224.3" y="71.7">92</text>
<text x="247.7" y="67.2">VD12</text>
<text x="10.1" y="74.7">PG[0:1]</text>
<text x="66.1" y="74.2">6</text>
<text x="66.1" y="76.7">7</text>
<text x="224.3" y="74.2">91</text>
<text x="224.3" y="76.7">90</text>
<text x="9.6" y="79.7">PG[6:14]</text>
<text x="40" y="82.5">VD33</text>
<text x="66.1" y="79.2">8</text>
<text x="66.1" y="81.7">9</text>
<text x="224.3" y="79.2">89</text>
<text x="224.3" y="81.7">88</text>
<text x="40" y="85">VD12</text>
<text x="40" y="87.5">VD18</text>
<text x="64.9" y="84.2">10</text>
<text x="64.9" y="86.7">11</text>
<text x="64.9" y="89.3">12</text>
<text x="224.3" y="84.2">87</text>
<text x="224.3" y="86.7">86</text>
<text x="224.3" y="89.3">85</text>
<text x="40" y="90.1">VD18</text>
<text x="40" y="92.6">VD12</text>
<text x="64.9" y="91.8">13</text>
<text x="64.9" y="94.3">14</text>
<text x="224.3" y="91.8">84</text>
<text x="224.3" y="94.3">83</text>
<text x="245.7" y="90.1">VD33</text>
<text x="245.9" y="92.6">VD18</text>
<text x="245.9" y="95.1">VD18</text>
<text x="64.9" y="96.8">15</text>
<text x="64.9" y="99.3">16</text>
<text x="64.9" y="101.8">17</text>
<text x="224.3" y="96.8">82</text>
<text x="224.3" y="99.3">81</text>
<text x="224.3" y="101.8">80</text>
<text x="245.7" y="100.1">VD33</text>
<text x="245.7" y="97.6">VD12</text>
<text x="64.9" y="104.3">18</text>
<text x="64.9" y="106.9">19</text>
<text x="224.3" y="104.3">79</text>
<text x="224.3" y="106.9">78</text>
<text x="263.3" y="102.6">nRst</text>
<text x="64.9" y="109.4">20</text>
<text x="64.9" y="111.9">21</text>
<text x="224.3" y="109.4">77</text>
<text x="224.3" y="111.9">76</text>
<text x="9.6" y="114.9">PA[0:15]</text>
<text x="64.9" y="114.4">22</text>
<text x="64.9" y="116.9">23</text>
<text x="64.9" y="119.4">24</text>
<text x="224.3" y="114.4">75</text>
<text x="224.3" y="116.9">74</text>
<text x="224.3" y="119.4">73</text>
<text x="42.7" y="120.2">VD33</text>
<text x="64.9" y="122">25</text>
<text x="64.9" y="124.5">26</text>
<text x="224.3" y="122">72</text>
<text x="224.3" y="124.5">71</text>
<text x="64.9" y="127">27</text>
<text x="64.9" y="129.5">28</text>
<text x="224.3" y="127">70</text>
<text x="224.3" y="129.5">69</text>
<text x="64.9" y="132">29</text>
<text x="64.9" y="134.5">30</text>
<text x="64.9" y="137">31</text>
<text x="224.3" y="132">68</text>
<text x="224.3" y="134.5">67</text>
<text x="224.3" y="137">66</text>
<text x="64.9" y="139.6">32</text>
<text x="224.3" y="139.6">65</text>
<text x="14.8" y="146.1">RTCVD</text>
<text x="106.9" y="148.9" transform="rotate(-90 106.9 148.9)">33</text>
<text x="109.4" y="148.9" transform="rotate(-90 109.4 148.9)">34</text>
<text x="111.9" y="148.9" transform="rotate(-90 111.9 148.9)">35</text>
<text x="114.4" y="148.9" transform="rotate(-90 114.4 148.9)">36</text>
<text x="116.9" y="148.9" transform="rotate(-90 116.9 148.9)">37</text>
<text x="119.4" y="148.9" transform="rotate(-90 119.4 148.9)">38</text>
<text x="122" y="148.9" transform="rotate(-90 122 148.9)">39</text>
<text x="124.5" y="148.9" transform="rotate(-90 124.5 148.9)">40</text>
<text x="127" y="148.9" transform="rotate(-90 127 148.9)">41</text>
<text x="129.5" y="148.9" transform="rotate(-90 129.5 148.9)">42</text>
<text x="132" y="148.9" transform="rotate(-90 132 148.9)">43</text>
<text x="134.5" y="148.9" transform="rotate(-90 134.5 148.9)">44</text>
<text x="137" y="148.9" transform="rotate(-90 137 148.9)">45</text>
<text x="139.6" y="148.9" transform="rotate(-90 139.6 148.9)">46</text>
<text x="142.1" y="148.9" transform="rotate(-90 142.1 148.9)">47</text>
<text x="144.6" y="148.9" transform="rotate(-90 144.6 148.9)">48</text>
<text x="147.1" y="148.9" transform="rotate(-90 147.1 148.9)">49</text>
<text x="149.6" y="148.9" transform="rotate(-90 149.6 148.9)">50</text>
<text x="152.1" y="148.9" transform="rotate(-90 152.1 148.9)">51</text>
<text x="154.6" y="148.9" transform="rotate(-90 154.6 148.9)">52</text>
<text x="157.2" y="148.9" transform="rotate(-90 157.2 148.9)">53</text>
<text x="159.7" y="148.9" transform="rotate(-90 159.7 148.9)">54</text>
<text x="162.2" y="148.9" transform="rotate(-90 162.2 148.9)">55</text>
<text x="164.7" y="148.9" transform="rotate(-90 164.7 148.9)">56</text>
<text x="167.2" y="148.9" transform="rotate(-90 167.2 148.9)">57</text>
<text x="169.7" y="148.9" transform="rotate(-90 169.7 148.9)">58</text>
<text x="172.2" y="148.9" transform="rotate(-90 172.2 148.9)">59</text>
<text x="174.8" y="148.9" transform="rotate(-90 174.8 148.9)">60</text>
<text x="177.3" y="148.9" transform="rotate(-90 177.3 148.9)">61</text>
<text x="179.8" y="148.9" transform="rotate(-90 179.8 148.9)">62</text>
<text x="182.3" y="148.9" transform="rotate(-90 182.3 148.9)">63</text>
<text x="184.8" y="148.9" transform="rotate(-90 184.8 148.9)">64</text>
<text x="195.9" y="160.2">PB[0:15]</text>
<text x="248.2" y="158">PJ[0:4]</text>
<text x="17.3" y="166.8">VS</text>
<text x="27.7" y="165.5">SysWkUp</text>
<text x="69.7" y="165.2">PH7</text>
<text x="27.7" y="168">SysPwrEn</text>
<text x="31.7" y="172.8">X2[0:1]</text>
<text x="185.4" y="173" transform="rotate(-90 185.4 173)">VS</text>
<text x="112.5" y="175.3" transform="rotate(-90 112.5 175.3)">RTCVD</text>
<text x="127.8" y="175.5" transform="rotate(-90 127.8 175.5)">VD12</text>
<text x="168" y="175.5" transform="rotate(-90 168 175.5)">VD33</text>
<text x="30.7" y="180.3">PI[1:15]</text>
<text x="185.3" y="188.6">Size</text>
<text x="195.4" y="188.6">Document Number</text>
<text x="268.4" y="188.6">Rev</text>
<text x="271.1" y="191.6">1.0</text>
<text x="185.4" y="196.2">Date:</text>
<text x="235.6" y="196.2">Sheet</text>
<text x="255.9" y="196.2">of</text>
</g>
<g font-size="2.3" fill="#f00">
<text x="107.4" y="33.4">UDO0</text>
<text x="107.4" y="36">UDO1</text>
<text x="129" y="45.9" transform="rotate(-90 129 45.9)">UDH1</text>
<text x="131.5" y="45.9" transform="rotate(-90 131.5 45.9)">UDH0</text>
<text x="141.6" y="43.5" transform="rotate(-90 141.6 43.5)">PF10</text>
<text x="144.1" y="43.5" transform="rotate(-90 144.1 43.5)">PH0</text>
<text x="146.6" y="43.5" transform="rotate(-90 146.6 43.5)">PH1</text>
<text x="149.1" y="43.5" transform="rotate(-90 149.1 43.5)">PF0</text>
<text x="151.6" y="43.5" transform="rotate(-90 151.6 43.5)">PF1</text>
<text x="154.1" y="43.5" transform="rotate(-90 154.1 43.5)">PF2</text>
<text x="156.7" y="43.5" transform="rotate(-90 156.7 43.5)">PF3</text>
<text x="159.2" y="43.5" transform="rotate(-90 159.2 43.5)">PF4</text>
<text x="161.7" y="43.5" transform="rotate(-90 161.7 43.5)">PF5</text>
<text x="164.2" y="43.5" transform="rotate(-90 164.2 43.5)">PF6</text>
<text x="166.7" y="43.5" transform="rotate(-90 166.7 43.5)">PF7</text>
<text x="169.2" y="43.5" transform="rotate(-90 169.2 43.5)">PF8</text>
<text x="171.7" y="43.5" transform="rotate(-90 171.7 43.5)">PF9</text>
<text x="176.8" y="43.2" transform="rotate(-90 176.8 43.2)">X10</text>
<text x="179.3" y="43.2" transform="rotate(-90 179.3 43.2)">X11</text>
<text x="184.3" y="43.5" transform="rotate(-90 184.3 43.5)">PE0</text>
<text x="49.5" y="61.1">UDO2</text>
<text x="54.6" y="63.6">PG1</text>
<text x="233.1" y="63.6">PLLVS</text>
<text x="235.6" y="61.1">PE1</text>
<text x="52.1" y="71.2">PG13</text>
<text x="52.1" y="68.6">PG14</text>
<text x="54.6" y="66.1">PG0</text>
<text x="235.6" y="71.2">PD6</text>
<text x="235.6" y="68.6">PD7</text>
<text x="52.1" y="76.2">PG11</text>
<text x="52.1" y="73.7">PG12</text>
<text x="235.6" y="76.2">PD4</text>
<text x="235.6" y="73.7">PD5</text>
<text x="52.1" y="78.7">PG10</text>
<text x="235.6" y="83.7">PD1</text>
<text x="235.6" y="81.2">PD2</text>
<text x="235.6" y="78.7">PD3</text>
<text x="235.6" y="86.3">PD0</text>
<text x="52.1" y="93.8">PG9</text>
<text x="52.1" y="98.8">PG7</text>
<text x="52.1" y="101.3">PG6</text>
<text x="52.1" y="96.3">PG8</text>
<text x="235.7" y="101.3">nRst</text>
<text x="52.1" y="103.9">PA15</text>
<text x="52.1" y="106.4">PA14</text>
<text x="235.6" y="106.4">PJ2</text>
<text x="235.6" y="103.9">PJ4</text>
<text x="52.1" y="108.9">PA13</text>
<text x="52.1" y="113.9">PA11</text>
<text x="52.1" y="111.4">PA12</text>
<text x="235.6" y="113.9">PJ3</text>
<text x="235.6" y="111.4">PJ0</text>
<text x="235.6" y="108.9">PJ1</text>
<text x="52.1" y="116.4">PA10</text>
<text x="235.6" y="118.9">PB14</text>
<text x="235.6" y="116.4">PB15</text>
<text x="52" y="124">PA8</text>
<text x="52" y="121.5">PA9</text>
<text x="235.6" y="124">PB12</text>
<text x="235.6" y="121.5">PB13</text>
<text x="52" y="129">PA6</text>
<text x="52" y="126.5">PA7</text>
<text x="52" y="131.5">PA5</text>
<text x="235.6" y="131.5">PB9</text>
<text x="235.6" y="129">PB10</text>
<text x="235.6" y="126.5">PB11</text>
<text x="52" y="134">PA4</text>
<text x="52" y="136.5">PA3</text>
<text x="235.6" y="136.5">PB7</text>
<text x="235.6" y="134">PB8</text>
<text x="52" y="139.1">PA2</text>
<text x="235.6" y="139.1">PB6</text>
<text x="106.4" y="161.7" transform="rotate(-90 106.4 161.7)">PA1</text>
<text x="108.9" y="161.7" transform="rotate(-90 108.9 161.7)">PA0</text>
<text x="113.9" y="161.7" transform="rotate(-90 113.9 161.7)">SysPwrEn</text>
<text x="116.4" y="161.7" transform="rotate(-90 116.4 161.7)">SysWkUp</text>
<text x="118.9" y="161.7" transform="rotate(-90 118.9 161.7)">X21</text>
<text x="121.5" y="161.7" transform="rotate(-90 121.5 161.7)">X20</text>
<text x="124" y="161.6" transform="rotate(-90 124 161.6)">PH7</text>
<text x="126.5" y="161.7" transform="rotate(-90 126.5 161.7)">VD12</text>
<text x="129" y="161.7" transform="rotate(-90 129 161.7)">PI1</text>
<text x="131.5" y="161.7" transform="rotate(-90 131.5 161.7)">PI2</text>
<text x="134" y="161.7" transform="rotate(-90 134 161.7)">PI3</text>
<text x="136.5" y="161.7" transform="rotate(-90 136.5 161.7)">PI4</text>
<text x="139.1" y="161.7" transform="rotate(-90 139.1 161.7)">PI5</text>
<text x="141.6" y="161.7" transform="rotate(-90 141.6 161.7)">PI6</text>
<text x="144.1" y="161.7" transform="rotate(-90 144.1 161.7)">PI7</text>
<text x="146.6" y="161.7" transform="rotate(-90 146.6 161.7)">PI8</text>
<text x="149.1" y="161.7" transform="rotate(-90 149.1 161.7)">PI9</text>
<text x="151.6" y="161.7" transform="rotate(-90 151.6 161.7)">PI10</text>
<text x="154.1" y="161.7" transform="rotate(-90 154.1 161.7)">PI11</text>
<text x="156.7" y="161.7" transform="rotate(-90 156.7 161.7)">PI12</text>
<text x="159.2" y="161.7" transform="rotate(-90 159.2 161.7)">PI13</text>
<text x="161.7" y="161.7" transform="rotate(-90 161.7 161.7)">PI14</text>
<text x="164.2" y="161.7" transform="rotate(-90 164.2 161.7)">PI15</text>
<text x="169.2" y="161.7" transform="rotate(-90 169.2 161.7)">PB0</text>
<text x="171.7" y="161.7" transform="rotate(-90 171.7 161.7)">PB1</text>
<text x="174.3" y="161.7" transform="rotate(-90 174.3 161.7)">PB2</text>
<text x="176.8" y="161.7" transform="rotate(-90 176.8 161.7)">PB3</text>
<text x="179.3" y="161.7" transform="rotate(-90 179.3 161.7)">PB4</text>
<text x="181.8" y="161.7" transform="rotate(-90 181.8 161.7)">PB5</text>
<text x="47.8" y="166.7">SysPwrEn</text>
<text x="47.9" y="164.2">SysWkUp</text>
<text x="87.3" y="164.2">PH7</text>
</g>
<g font-size="2.3" fill="#004080">
<text x="70.4" y="62.6">USB0_ID</text>
<text x="70.4" y="65.1">PG1/IIC0SDA</text>
<text x="107.9" y="62.4" transform="rotate(-90 107.9 62.4)">VSS</text>
<text x="138.1" y="63.5" transform="rotate(-90 138.1 63.5)">VD12</text>
<text x="140.6" y="63.5" transform="rotate(-90 140.6 63.5)">VD12</text>
<text x="175.8" y="62.4" transform="rotate(-90 175.8 62.4)">VSS</text>
<text x="178.3" y="65.5" transform="rotate(-90 178.3 65.5)">MainXo</text>
<text x="180.8" y="64.8" transform="rotate(-90 180.8 64.8)">MainXi</text>
<text x="183.4" y="63.5" transform="rotate(-90 183.4 63.5)">VD33</text>
<text x="206.1" y="62.6">PE1/UART0Rx</text>
<text x="212.7" y="65.1">PLLVSS</text>
<text x="70.4" y="67.7">PG0/IIC0SCL</text>
<text x="70.4" y="70.2">PG14/SC0_Cd/IIS_LRCLK/UR6CTS</text>
<text x="110.4" y="69.7" transform="rotate(-90 110.4 69.7)">USB0_Rext</text>
<text x="112.9" y="70.7" transform="rotate(-90 112.9 70.7)">USB0_VD33</text>
<text x="115.5" y="66.9" transform="rotate(-90 115.5 66.9)">USB0DP</text>
<text x="118" y="67.3" transform="rotate(-90 118 67.3)">USB0DM</text>
<text x="120.5" y="66.8" transform="rotate(-90 120.5 66.8)">USB0VS</text>
<text x="125.5" y="69.7" transform="rotate(-90 125.5 69.7)">USB1_Rext</text>
<text x="128" y="70.7" transform="rotate(-90 128 70.7)">USB1_VD33</text>
<text x="130.5" y="68.2" transform="rotate(-90 130.5 68.2)">USB1_DP</text>
<text x="133.1" y="68.6" transform="rotate(-90 133.1 68.6)">USB1_DM</text>
<text x="190.6" y="70.2">PD7/SD0PWR/USB1_PWREn</text>
<text x="215.6" y="67.7">VD12</text>
<text x="70.4" y="72.7">PG13/SC0_Pwr/IIS_BCLK/UR6RTS</text>
<text x="70.4" y="75.2">PG12/SC0_Dat/IIS_Di/UR6Rx</text>
<text x="70.4" y="77.7">PG11/SC0_Clk/IIS_Do/UR6Tx</text>
<text x="123" y="74.8" transform="rotate(-90 123 74.8)">USBPLL0_VD12</text>
<text x="135.6" y="74.8" transform="rotate(-90 135.6 74.8)">USBPLL1_VD12</text>
<text x="150.7" y="73.9" transform="rotate(-90 150.7 73.9)">PF0/RMII_MDC</text>
<text x="153.2" y="74" transform="rotate(-90 153.2 74)">PF1/RMII_MDio</text>
<text x="155.7" y="74.1" transform="rotate(-90 155.7 74.1)">PF2/RMII_TxD0</text>
<text x="158.2" y="74.1" transform="rotate(-90 158.2 74.1)">PF3/RMII_TxD1</text>
<text x="160.7" y="75.3" transform="rotate(-90 160.7 75.3)">PF4/RMII0_TxEn</text>
<text x="163.2" y="76.8" transform="rotate(-90 163.2 76.8)">PF5/RMII0_RefClk</text>
<text x="165.7" y="74.4" transform="rotate(-90 165.7 74.4)">PF6/RMII_RxD0</text>
<text x="168.3" y="75.6" transform="rotate(-90 168.3 75.6)">PF7/RMII0_RxD1</text>
<text x="170.8" y="77.9" transform="rotate(-90 170.8 77.9)">PF8/RMII0_CRSDV</text>
<text x="173.3" y="75.8" transform="rotate(-90 173.3 75.8)">PF9/RMII0_RxErr</text>
<text x="185.9" y="72.8" transform="rotate(-90 185.9 72.8)">PE0/UART0Tx</text>
<text x="208.5" y="72.7">PD6/SD0CD</text>
<text x="208.9" y="75.2">PD5/SD0D3</text>
<text x="208.9" y="77.7">PD4/SD0D2</text>
<text x="70.4" y="80.2">PG10/SC0_Rst/IIS_MClk</text>
<text x="70.4" y="82.7">VD33</text>
<text x="148.1" y="79.3" transform="rotate(-90 148.1 79.3)">PH1/USB_OVC/INT1</text>
<text x="208.9" y="80.2">PD3/SD0D1</text>
<text x="208.9" y="82.7">PD2/SD0D0</text>
<text x="70.4" y="85.3">VD12</text>
<text x="70.4" y="87.8">MVDD</text>
<text x="143.1" y="89.7" transform="rotate(-90 143.1 89.7)">PF10/USB_PWREn/WDT_nRst</text>
<text x="145.6" y="85.3" transform="rotate(-90 145.6 85.3)">PH0/USB0_VbusVLD/INT0</text>
<text x="206.6" y="87.8">PD0/SD0CMD</text>
<text x="207.4" y="85.3">PD1/SD0CLK</text>
<text x="70.4" y="90.3">MVDD</text>
<text x="70.4" y="92.8">VD12</text>
<text x="70.4" y="95.3">PG9/LDen</text>
<text x="214.6" y="92.8">MVDD</text>
<text x="214.6" y="95.3">MVDD</text>
<text x="215.6" y="90.3">VD33</text>
<text x="70.4" y="97.8">PG8/LVsync</text>
<text x="70.4" y="100.3">PG7/LHsync</text>
<text x="215.6" y="97.8">VD12</text>
<text x="215.6" y="100.3">VD33</text>
<text x="70.4" y="102.9">PG6/LClk</text>
<text x="70.4" y="105.4">PA15/KPI_Col7/PWM3/LD15</text>
<text x="70.4" y="107.9">PA14/KPI_Col6/PWM2/LD14</text>
<text x="205" y="105.4">PJ4/JTAGTRST</text>
<text x="206" y="102.9">nRESET_WDT</text>
<text x="207.4" y="107.9">PJ2/JTAGTDi</text>
<text x="70.4" y="110.4">PA13/KPI_Col5/PWM1/LD13</text>
<text x="70.4" y="112.9">PA12/KPI_Col4/PWM0/LD12</text>
<text x="206.1" y="110.4">PJ1/JTAGTMS</text>
<text x="206.4" y="112.9">PJ0/JATGTCK</text>
<text x="70.4" y="115.4">PA11/KPI_Col3/LD11</text>
<text x="70.4" y="118">PA10/KPI_Col2/LD10</text>
<text x="191" y="118">PB15/SPIDi(D1)/UART10CTS</text>
<text x="206.6" y="115.4">PJ3/JTAGTDo</text>
<text x="70.4" y="120.5">VD33</text>
<text x="70.4" y="123">PA9/KPI_Col1/RMII0_RxErr/LD9</text>
<text x="70.4" y="125.5">PA8/KPI_Col0/RMII0_CrsDv/LD8</text>
<text x="189" y="120.5">PB14/SPI1Do(D0)/UART10RTS</text>
<text x="193.9" y="125.5">PB12/SPI1CS0/UART10Tx</text>
<text x="194.8" y="123">PB13/SPI1Clk/UART10Rx</text>
<text x="70.4" y="128">PA7/KPI_Row3/RMII0_RxD1/LD7</text>
<text x="70.4" y="130.5">PA6/KPI_Row2/RMII0_RxD0/LD6</text>
<text x="185.9" y="128">PB11/SPI0D3/UART10Rx/CAN0Tx</text>
<text x="185.9" y="130.5">PB10/SPI0D2/UART10Tx/CAN0Rx</text>
<text x="70.4" y="133">PA5/KPI_Row1/RMII0_RefClk/LD5</text>
<text x="70.4" y="135.6">PA4/KPI/Row0/RMII0_TxEn/LD4</text>
<text x="204.1" y="135.6">PB8/SPI0Do(D0)</text>
<text x="206.1" y="133">PB9/SPIDi(D1)</text>
<text x="70.4" y="138.1">PA3/RMII0_TxD1/LD3</text>
<text x="70.4" y="140.6">PA2/RMII0_TxD0/LD2</text>
<text x="107.9" y="143.3" transform="rotate(-90 107.9 143.3)">PA1/RMII0MDio/LD1</text>
<text x="110.4" y="143.3" transform="rotate(-90 110.4 143.3)">PA0/RMII0_MDC/LD0</text>
<text x="112.9" y="143.3" transform="rotate(-90 112.9 143.3)">RTCVD33</text>
<text x="115.5" y="143.3" transform="rotate(-90 115.5 143.3)">SysPWREn</text>
<text x="118" y="143.3" transform="rotate(-90 118 143.3)">SysWkUp</text>
<text x="120.5" y="143.3" transform="rotate(-90 120.5 143.3)">RTCXi</text>
<text x="123" y="143.3" transform="rotate(-90 123 143.3)">RTCXo</text>
<text x="125.5" y="143.3" transform="rotate(-90 125.5 143.3)">PH7/KPI_Row3/SD1CLK/INT7</text>
<text x="128" y="143.3" transform="rotate(-90 128 143.3)">VD12</text>
<text x="130.5" y="143.3" transform="rotate(-90 130.5 143.3)">PI1/UR7Tx/NCS0/INT6</text>
<text x="133.1" y="143.3" transform="rotate(-90 133.1 143.3)">PI2/UR7Rx/NWP/INT7</text>
<text x="135.6" y="143.3" transform="rotate(-90 135.6 143.3)">PI3/SClko/NALE/IIC1SCL/CAN0Rx</text>
<text x="138.1" y="143.3" transform="rotate(-90 138.1 143.3)">PI4/SPClk/NCLE/IIC1SDA/CAN0Tx</text>
<text x="140.6" y="143.3" transform="rotate(-90 140.6 143.3)">PI5/SHsync/NWE/SD1CMD/eMMC_Cmd</text>
<text x="143.1" y="143.3" transform="rotate(-90 143.1 143.3)">PI6/SVsync/NRE/SD1Clk/eMMC_Clk/SC1_Rst</text>
<text x="145.6" y="143.3" transform="rotate(-90 145.6 143.3)">PI7/SField/NRDY0/SD1D0/eMMC_D3/SC1_Clk</text>
<text x="148.1" y="143.3" transform="rotate(-90 148.1 143.3)">PI8/SD0/ND0/SD1D1/eMMC_D0/SC1_DAT</text>
<text x="150.7" y="143.3" transform="rotate(-90 150.7 143.3)">PI9/SD1/ND1/SD1D2/eMMC_D1/SC1_PWR</text>
<text x="153.2" y="143.3" transform="rotate(-90 153.2 143.3)">PI10/SD2/ND2/SD1D3/eMMC_D2/SC1_CD</text>
<text x="155.7" y="143.3" transform="rotate(-90 155.7 143.3)">PI11/SD3/ND3/SC0_Rst</text>
<text x="158.2" y="143.3" transform="rotate(-90 158.2 143.3)">PI12/SD4/ND4/SC0_Clk/UR8Tx</text>
<text x="160.7" y="143.3" transform="rotate(-90 160.7 143.3)">PI13/SD5/ND5/SC0_Dat/UR8Rx</text>
<text x="163.2" y="143.3" transform="rotate(-90 163.2 143.3)">PI14/SD6/ND6/SC0_Pwr/UR8RTS</text>
<text x="165.7" y="143.3" transform="rotate(-90 165.7 143.3)">PI15/SD7/ND7/SC0_Cd/UR8CTS</text>
<text x="168.3" y="143.3" transform="rotate(-90 168.3 143.3)">VD33</text>
<text x="170.8" y="143.3" transform="rotate(-90 170.8 143.3)">PB0/UR5Tx/IIC1SCL/NCS1/TM1TGL/SPI0CS1</text>
<text x="173.3" y="143.3" transform="rotate(-90 173.3 143.3)">PB1/UR5Rx/IIC1SDA/NRDY1/TM1CAP/SPI1CS1</text>
<text x="175.8" y="143.3" transform="rotate(-90 175.8 143.3)">PB2/UR6Tx/PWM0/TM0TGL</text>
<text x="178.3" y="143.3" transform="rotate(-90 178.3 143.3)">PB3/UR6Rx/PWM1/TM0CAP</text>
<text x="180.8" y="143.3" transform="rotate(-90 180.8 143.3)">PB4/UR6RTS</text>
<text x="183.4" y="143.3" transform="rotate(-90 183.4 143.3)">PB5/UR6CTS</text>
<text x="185.9" y="143.3" transform="rotate(-90 185.9 143.3)">VS</text>
<text x="207" y="140.6">PB6/SPI0CS0</text>
<text x="208.1" y="138.1">PB7/SPI0Clk</text>
</g>
<g font-size="2">
<text x="186.3" y="192.4">Custom</text>
<text x="195.4" y="195.9">Wednesday, March 04, 2015</text>
<text x="248.2" y="195.9">4</text>
<text x="263" y="195.9">14</text>
</g>
<g font-size=".9">
<text x="28.7" y=".9">5</text>
<text x="83.6" y=".9">4</text>
<text x="138.6" y=".9">3</text>
<text x="193.5" y=".9">2</text>
<text x="248.4" y=".9">1</text>
<text x=".3" y="26.5">D</text>
<text x="276.2" y="26.5">D</text>
<text x=".3" y="75.3">C</text>
<text x="276.2" y="75.3">C</text>
<text x=".3" y="124.2">B</text>
<text x="276.2" y="124.2">B</text>
<text x=".3" y="173">A</text>
<text x="276.2" y="173">A</text>
<text x="28.7" y="197.6">5</text>
<text x="83.6" y="197.6">4</text>
<text x="138.6" y="197.6">3</text>
<text x="193.5" y="197.6">2</text>
<text x="248.4" y="197.6">1</text>
</g>
</svg>
